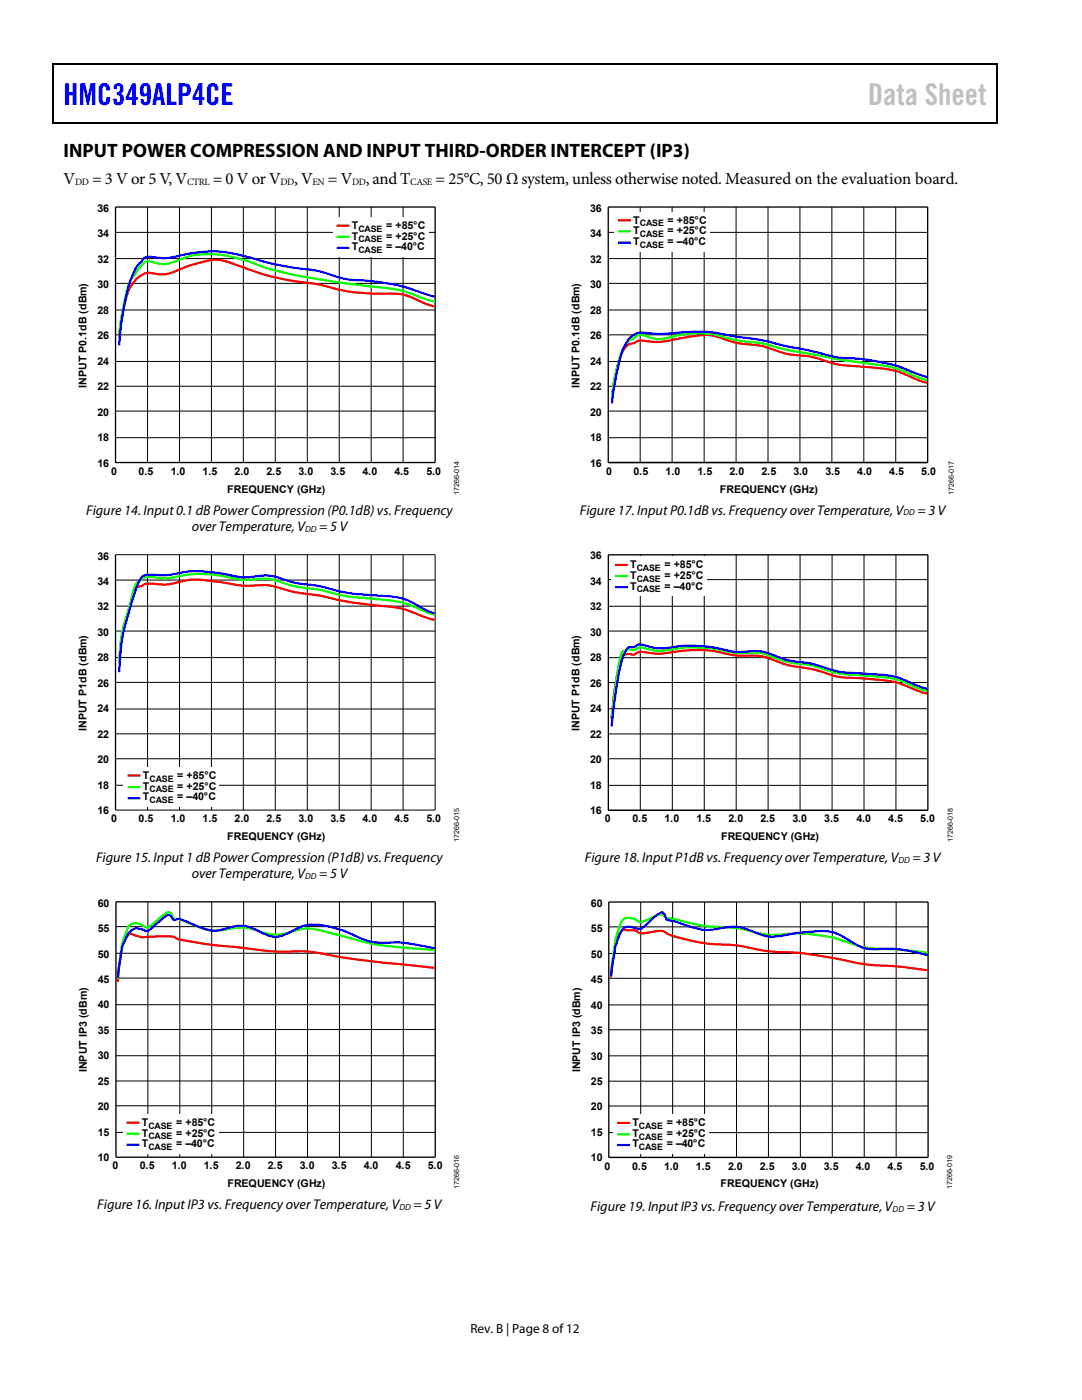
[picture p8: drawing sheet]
<svg xmlns="http://www.w3.org/2000/svg" width="216mm" height="279mm" viewBox="0 0 216 279" stroke-linecap="round" stroke-linejoin="round" font-family="sans-serif">
<path d="M10.5 12.7h.3v1h-.3zM198.8 12.7h.2v1h-.2zM198.8 12.7h.2v.3h-.2zM198.8 24.4h.2v.3h-.2z" fill="#000"/>
<path d="M10.5 12.8h188.3M10.7 13.7v11M198.9 13.7v11M10.5 24.5h188.3" fill="none" stroke="#000" stroke-width=".25"/>
<g fill="none" stroke="#000" stroke-width=".2">
<path d="M23.1 56.6h63.7M23.1 51.6h63.7M23.1 46.4h63.7M29.4 41.3v51M35.8 41.3v51M42.2 41.3v51M48.6 41.3v51M54.9 41.3v51M61.3 41.3v51M67.7 41.3v51M74.1 41.3v51M80.4 41.3v51"/>
<path d="M23.1 77.1h63.7M23.1 72.1h63.7M23.1 66.8h63.7M23.1 61.9h63.7M23.1 92.3h63.7M23.1 87.4h63.7M23.1 82h63.7"/>
</g>
<path d="M23.1 41.3h63.7v51h-63.7z" fill="none" stroke="#000" stroke-width=".27"/>
<path d="M86.7 61.2l-2.4-.8a12.3 12.3 0 0 0-8-1.8 36.6 36.6 0 0 1-12.5-1.8 61 61 0 0 1-13.1-2.6l-1.4-.6a28.3 28.3 0 0 0-5.9-1.7 26.6 26.6 0 0 0-9 2.5 8.9 8.9 0 0 1-5 0 6.8 6.8 0 0 0-4.4 5.6l-.9 4.2-.3 3.3" fill="none" stroke="#f00" stroke-width=".44"/>
<path d="M86.7 60.2l-1.6-.4a28.6 28.6 0 0 0-11.1-2.6l-7.3-1a84.1 84.1 0 0 1-14.5-3.1 25.3 25.3 0 0 0-13.8-2.1l-.7 .1a20.4 20.4 0 0 1-5.1 1.6l-1.7-.3a2.31 2.31 0 0 0-2.2 .1l-.3 .2a12.6 12.6 0 0 0-3.6 7.6l-1 6.4" fill="none" stroke="#07ff00" stroke-width=".44"/>
<path d="M86.7 59.2l-1.6-.4a44.2 44.2 0 0 0-15.5-3l-2.2-.5a27 27 0 0 0-8.7-1.9l-5.8-1.1a33.9 33.9 0 0 0-11.6-2.1l-3.7 .4a16.9 16.9 0 0 1-6.5 .8l-.6-.1a1.79 1.79 0 0 0-2.3 .9 9.5 9.5 0 0 0-2.6 5.1 64.7 64.7 0 0 0-1.8 11.6" fill="none" stroke="#00f" stroke-width=".44"/>
<path d="M66.4 43.4h19.1v7.8h-19.1z" fill="#fff"/>
<path d="M67.2 45h2.5M86.7 123.7l-1.6-.4a25.2 25.2 0 0 0-7.2-2.2 80.4 80.4 0 0 1-14.8-2.4h-.8a32.5 32.5 0 0 1-8-1.7l-1.4-.2a22.9 22.9 0 0 1-8-.5l-1.5-.2a16.9 16.9 0 0 0-8 .1 12.3 12.3 0 0 1-5.5 .2 2.15 2.15 0 0 0-1.7 .6 1.36 1.36 0 0 0-1.4 1 50.2 50.2 0 0 0-2.9 12.7l-.1 1.5" fill="none" stroke="#f00" stroke-width=".44"/>
<path d="M67.2 47.3h2.5M86.7 122.7l-1.6-.5a22.4 22.4 0 0 0-7.2-2.4l-5.5-.5a34.5 34.5 0 0 1-8.6-1.6l-1.5-.2a26.6 26.6 0 0 1-8-1.9l-1.4-.1a19.5 19.5 0 0 1-6.5-.1 24.3 24.3 0 0 0-12.5-.1l-1.4 .1-2-.2a3.4 3.4 0 0 0-3.6 1.7l-1.1 4.2a34.4 34.4 0 0 0-2 11.1" fill="none" stroke="#07ff00" stroke-width=".44"/>
<path d="M67.2 49.5h2.5M86.7 122.4l-1.4-.5a20 20 0 0 0-6.6-2.8l-.8-.1a51.5 51.5 0 0 1-12.7-1.7l-2.1-.4a24.7 24.7 0 0 1-8-1.8 14.4 14.4 0 0 0-5.8 .1l-2.9-.3a25.3 25.3 0 0 0-12.5-.2h-4a2.16 2.16 0 0 0-2.4 1.8l-.2 .5a90.4 90.4 0 0 0-3 11.3l-.5 5.9" fill="none" stroke="#00f" stroke-width=".44"/>
<g fill="none" stroke="#000" stroke-width=".2">
<path d="M23.1 110.7h63.7v51h-63.7M23.1 115.8h63.7M29.4 110.7v51M35.8 110.7v51M42.2 110.7v51M48.6 110.7v51M54.9 110.7v51M61.3 110.7v51M67.7 110.7v51M74.1 110.7v51M80.4 110.7v51M23.1 136.2h63.7"/>
<path d="M23.1 131.2h63.7M23.1 125.9h63.7M23.1 121h63.7M23.1 156.7h63.7M23.1 151.4h63.7M23.1 146.5h63.7M23.1 141.5h63.7"/>
</g>
<path d="M23.1 110.7v51" fill="none" stroke="#000" stroke-width=".27"/>
<path d="M24.7 153.1h19.1v7.9h-19.1z" fill="#fff"/>
<path d="M25.4 154.8h2.6M86.8 193.2l-8.8-.9a151.5 151.5 0 0 1-15.8-2.3l-1.6-.2a58.8 58.8 0 0 1-13.6-.8 66.7 66.7 0 0 1-11.9-1.8 4.4 4.4 0 0 0-2.8-.3h-2.2a5.3 5.3 0 0 1-3.1-.2l-.3-.1a.91 .91 0 0 0-1.5 .5 10.6 10.6 0 0 0-1.3 5l-.4 3.8" fill="none" stroke="#f00" stroke-width=".44"/>
<path d="M25.4 157.1h2.6M86.8 189.6l-.8-.1a68.9 68.9 0 0 1-16-2.2l-3.1-.9a19.7 19.7 0 0 0-6.3-1l-1.6 .3a9.4 9.4 0 0 1-8-.1 10.5 10.5 0 0 0-6.3 0 8.4 8.4 0 0 1-5.9-.9l-2.8-1.2-.8-.1a.64 .64 0 0 1-.8-.6 .79 .79 0 0 0-1-.7l-2.2 1.7a4.1 4.1 0 0 1-2 1.3 3.3 3.3 0 0 0-2.8-.8 3.5 3.5 0 0 0-1.5 2.6 34.1 34.1 0 0 0-1.3 7.4l-.1 1.1" fill="none" stroke="#07ff00" stroke-width=".44"/>
<path d="M25.4 159.3h2.6M86.8 189.3l-1.6-.4a28.6 28.6 0 0 0-9.6-.8 16 16 0 0 1-6.4-2.1 17.8 17.8 0 0 0-7.8-1.4l-1.5 .4-2.1 1.1a5 5 0 0 1-5.6 0 7.4 7.4 0 0 0-7.5-.7 6.3 6.3 0 0 1-5-.4l-2.5-1.1a2.31 2.31 0 0 0-2.5-.3l-.2-.1a.94 .94 0 0 0-1.5-.6l-1.8 1.5a4.7 4.7 0 0 1-2 1.4 4.4 4.4 0 0 0-2.5-.4 4.5 4.5 0 0 0-2 2.8l-.3 .9-.9 6" fill="none" stroke="#00f" stroke-width=".44"/>
<path d="M23.1 180h63.7v50.9h-63.7z" fill="none" stroke="#000" stroke-width=".27"/>
<g fill="none" stroke="#000" stroke-width=".2">
<path d="M29.5 180v50.9M35.9 180v50.9M42.2 180v50.9M48.6 180v50.9M55 180v50.9M61.4 180v50.9M67.7 180v50.9M74.1 180v50.9M80.5 180v50.9M23.1 195.2h63.7M23.1 190.2h63.7M23.1 184.9h63.7"/>
<path d="M23.1 215.7h63.7M23.1 210.7h63.7M23.1 205.5h63.7M23.1 200.5h63.7M23.1 226h63.7M23.1 220.7h63.7"/>
</g>
<path d="M24.5 222.4h19.1v7.9h-19.1z" fill="#fff"/>
<path d="M185 76.4l-1.6-.5a22.3 22.3 0 0 0-7.2-2.3l-4.7-.5a21.9 21.9 0 0 1-8.7-1.7l-1.4-.3a22.5 22.5 0 0 1-8.8-1.9l-1.4-.3a21.4 21.4 0 0 1-8-1.7 15.7 15.7 0 0 0-7.2 .3 17.1 17.1 0 0 1-8.3 .5h-.4l-.8 .5a2.71 2.71 0 0 0-2.5 2.2l-1.2 3.9-.7 4.7M25.3 224h2.5" fill="none" stroke="#f00" stroke-width=".44"/>
<path d="M185 75.8l-1.6-.4a25.6 25.6 0 0 0-7.2-2.5l-.8-.1a201.1 201.1 0 0 1-16.9-2.7l-2.9-.6a27.4 27.4 0 0 0-8-1.5l-1.5-.3a20.3 20.3 0 0 0-13.2-.2 7.8 7.8 0 0 1-4.7-.6 1.36 1.36 0 0 0-1.7 .6 4 4 0 0 0-2.5 2.9l-1.2 4.3-.7 4.7M25.3 226.3h2.5" fill="none" stroke="#07ff00" stroke-width=".44"/>
<path d="M185 75.2l-1.6-.4a38.9 38.9 0 0 0-15.5-3.4l-2.2-.4-4.3-1.1-3.6-.6a65.8 65.8 0 0 0-11.7-2.2 34.5 34.5 0 0 0-13.2-.5l-1.3 .1-2.2-.2a4 4 0 0 0-4.8 2.6 51.1 51.1 0 0 0-2.5 11.4M25.3 228.5h2.5" fill="none" stroke="#00f" stroke-width=".44"/>
<path d="M121.4 41.3h63.7v51h-63.7z" fill="none" stroke="#000" stroke-width=".27"/>
<g fill="none" stroke="#000" stroke-width=".2">
<path d="M121.4 56.6h63.7M121.4 51.6h63.7M121.4 46.4h63.7M127.7 41.3v51M134.1 41.3v51M140.5 41.3v51M146.9 41.3v51M153.2 41.3v51M159.6 41.3v51M166 41.3v51M172.4 41.3v51M178.7 41.3v51"/>
<path d="M121.4 77.1h63.7M121.4 72.1h63.7M121.4 66.8h63.7M121.4 61.9h63.7M121.4 87.4h63.7M121.4 82h63.7"/>
</g>
<path d="M122.5 42.3h19.1v7.9h-19.1z" fill="#fff"/>
<path d="M123.3 44h2.6M185 138.4l-1.6-.4a22.2 22.2 0 0 0-7.2-2.2l-4.7-.5a18.4 18.4 0 0 1-7.9-1.4l-2.2-.5a23.8 23.8 0 0 1-8-2 15.4 15.4 0 0 0-5.8-.5l-1.5-.2a26.9 26.9 0 0 0-13.2-.4 21 21 0 0 1-5.1-.2l-.8 .2a1.12 1.12 0 0 1-1.5 .2h-.3a1.26 1.26 0 0 0-1.4 1.1l-1 4.8-.8 6.9" fill="none" stroke="#f00" stroke-width=".44"/>
<path d="M123.3 46.2h2.6M185 137.9l-1.6-.5a20.8 20.8 0 0 0-7.2-2.3l-4.7-.4a22 22 0 0 1-8.6-1.6l-1.5-.4a23.9 23.9 0 0 1-8.7-2.1l-1.5-.3a24.6 24.6 0 0 1-8.7-.8l-1.5-.2a25.9 25.9 0 0 0-8.8 .6h-1.4l-2-.5a2.02 2.02 0 0 0-2.3 .4 2.71 2.71 0 0 0-2.4 .3 63.1 63.1 0 0 0-1.7 10l-.4 3.5" fill="none" stroke="#07ff00" stroke-width=".44"/>
<path d="M123.3 48.4h2.6M185 137.5l-1.6-.5a21.1 21.1 0 0 0-7.2-2.3l-4.7-.3a20.9 20.9 0 0 1-8.6-1.7l-1.5-.3a21 21 0 0 1-8-2 13.3 13.3 0 0 0-5.8-.3l-1.5-.1a30.2 30.2 0 0 0-13.9-.6l-1.4-.1-2-.5a1.84 1.84 0 0 0-2.3 .3l-.2 .1a1.09 1.09 0 0 0-1.5 .8 35.6 35.6 0 0 0-2.2 10l-.6 5" fill="none" stroke="#00f" stroke-width=".44"/>
<g fill="none" stroke="#000" stroke-width=".2">
<path d="M121.4 115.7h63.7M127.8 110.7v51M134.2 110.7v51M140.5 110.7v51M146.9 110.7v51M153.3 110.7v51M159.6 110.7v51M166 110.7v51M172.4 110.7v51M178.8 110.7v51M121.4 136.2h63.7M121.4 131.3h63.7"/>
<path d="M121.4 125.9h63.7M121.4 121h63.7M121.4 156.7h63.7M121.4 151.4h63.7M121.4 146.5h63.7M121.4 141.4h63.7M121.4 161.7h63.7"/>
</g>
<path d="M121.4 110.7h63.7v51h-63.7z" fill="none" stroke="#000" stroke-width=".27"/>
<path d="M121.9 111.1h19.2v7.9h-19.2z" fill="#fff"/>
<path d="M122.7 112.8h2.6M185.1 193.6l-6.3-.8a52 52 0 0 1-12.7-1.6l-3.2-.6a73.8 73.8 0 0 0-9.5-.8l-2.4-.3a31.5 31.5 0 0 0-8.7-1.1 34.3 34.3 0 0 1-9.2-2.1l-.3-.2a2.08 2.08 0 0 0-2.2-.2l-1.4 .3a2.07 2.07 0 0 1-2.4-.5l-1.7-.1a1.42 1.42 0 0 0-1.7 1 6.9 6.9 0 0 0-.9 3.4l-.6 5.1" fill="none" stroke="#f00" stroke-width=".44"/>
<path d="M122.7 115h2.6M185.1 190.2l-2.4-.4-4.7-.4a22.7 22.7 0 0 1-10.3-1.9 30.9 30.9 0 0 0-12.7-.9 20 20 0 0 1-6.4-1.1l-2.3-.3a40.9 40.9 0 0 1-12.3-1.9h-.4a.88 .88 0 0 1-1.1-.6 1.5 1.5 0 0 0-1.7 .1l-1.8 .8a1.49 1.49 0 0 1-2 0 3 3 0 0 0-2.5-.3 11.7 11.7 0 0 0-1.8 5l-.8 6.2" fill="none" stroke="#07ff00" stroke-width=".44"/>
<path d="M122.7 117.2h2.6M185.1 190.6l-.8-.2a27.2 27.2 0 0 0-10.3-1 9 9 0 0 1-5.1-2.1 9.6 9.6 0 0 0-7.6-1.3l-2.3 .2a17.3 17.3 0 0 1-6.4 .6l-1.6-.6a10 10 0 0 0-7.9-.8 11.3 11.3 0 0 1-6.7-.9l-2.8-.8a.7 .7 0 0 1-.8-.7 .81 .81 0 0 0-1-.9l-1 .7-1.2 1.1a4.9 4.9 0 0 1-2 1.5h-.3a4 4 0 0 0-2.8-.2 11.1 11.1 0 0 0-1.9 5.2l-.7 4.4" fill="none" stroke="#00f" stroke-width=".44"/>
<g fill="none" stroke="#000" stroke-width=".2">
<path d="M121.5 195.2h63.7M121.5 190.3h63.7M121.5 185h63.7M127.8 180v51M134.2 180v51M140.6 180v51M147 180v51M153.3 180v51M159.7 180v51M166.1 180v51M172.4 180v51M178.8 180v51"/>
<path d="M121.5 215.8h63.7M121.5 210.7h63.7M121.5 205.5h63.7M121.5 200.6h63.7M121.5 231h63.7M121.5 226h63.7M121.5 220.7h63.7"/>
</g>
<path d="M121.5 180h63.7v51h-63.7z" fill="none" stroke="#000" stroke-width=".27"/>
<path d="M122.4 222.4h19.1v7.9h-19.1z" fill="#fff"/>
<path d="M123.1 224.1h2.6" fill="none" stroke="#f00" stroke-width=".44"/>
<path d="M123.1 226.4h2.6" fill="none" stroke="#07ff00" stroke-width=".44"/>
<path d="M123.1 228.5h2.6" fill="none" stroke="#00f" stroke-width=".44"/>
<text font-size="6" fill="#00f" x="12.7" y="21">HMC349ALP4CE</text>
<text font-size="6" fill="#c0c0c0" x="173.2" y="21">Data Sheet</text>
<text font-size="3.9" x="12.7" y="31.3">INPUT POWER COMPRESSION AND INPUT THIRD-ORDER INTERCEPT (IP3)</text>
<g font-size="3.3">
<text x="12.7" y="36.8">V</text>
<text x="18.4" y="36.8">= 3 V or 5 V, V</text>
<text x="42.5" y="36.8">= 0 V or V</text>
<text x="58.7" y="36.8">, V</text>
<text x="65.4" y="36.8">= V</text>
<text x="73" y="36.8">, and T</text>
<text x="86.9" y="36.8">= 25°C, 50 Ω system, unless otherwise noted. Measured on the evaluation board.</text>
</g>
<g font-size="2.8">
<text x="17.2" y="102.8">Figure 14. Input 0.1 dB Power Compression (P0.1dB) vs. Frequency</text>
<text x="38.2" y="106">over Temperature, V</text>
<text x="63.7" y="106">= 5 V</text>
<text x="115.7" y="102.7">Figure 17. Input P0.1dB vs. Frequency over Temperature, V</text>
<text x="183.1" y="102.7">= 3 V</text>
<text x="19.2" y="172.1">Figure 15. Input 1 dB Power Compression (P1dB) vs. Frequency</text>
<text x="116.7" y="172">Figure 18. Input P1dB vs. Frequency over Temperature, V</text>
<text x="182.1" y="172">= 3 V</text>
<text x="38.2" y="175.2">over Temperature, V</text>
<text x="63.7" y="175.2">= 5 V</text>
<text x="19.4" y="241.3">Figure 16. Input IP3 vs. Frequency over Temperature, V</text>
<text x="82.5" y="241.3">= 5 V</text>
<text x="117.8" y="241.7">Figure 19. Input IP3 vs. Frequency over Temperature, V</text>
<text x="180.9" y="241.7">= 3 V</text>
</g>
<text font-size="2.6" x="93.9" y="266">Rev. B | Page 8 of 12</text>
<g font-size="2.1">
<text x="19.5" y="47.4">34</text>
<text x="19.5" y="42.3">36</text>
<text x="70.2" y="45.7">T</text>
<text x="70.2" y="47.8">T</text>
<text x="77.1" y="45.7">= +85°C</text>
<text x="77.1" y="47.8">= +25°C</text>
<text x="117.8" y="47.4">34</text>
<text x="117.8" y="42.3">36</text>
<text x="126.4" y="44.6">T</text>
<text x="126.4" y="46.8">T</text>
<text x="133.2" y="44.6">= +85°C</text>
<text x="133.2" y="46.8">= +25°C</text>
<text x="19.5" y="52.5">32</text>
<text x="70.2" y="49.9">T</text>
<text x="77.1" y="49.9">= –40°C</text>
<text x="117.8" y="52.5">32</text>
<text x="126.4" y="48.9">T</text>
<text x="133.2" y="48.9">= –40°C</text>
<text x="19.5" y="57.5">30</text>
<text x="117.8" y="57.5">30</text>
<text x="19.5" y="62.6">28</text>
<text x="117.8" y="62.6">28</text>
<text x="19.5" y="67.7">26</text>
<text x="117.8" y="67.7">26</text>
<text x="17.3" y="77.4" transform="rotate(-90 17.3 77.4)">INPUT P0.1dB (dBm)</text>
<text x="19.5" y="77.9">22</text>
<text x="19.5" y="72.8">24</text>
<text x="115.6" y="77.4" transform="rotate(-90 115.6 77.4)">INPUT P0.1dB (dBm)</text>
<text x="117.8" y="77.9">22</text>
<text x="117.8" y="72.8">24</text>
<text x="19.5" y="83">20</text>
<text x="117.8" y="83">20</text>
<text x="19.5" y="88.1">18</text>
<text x="117.8" y="88.1">18</text>
<text x="19.5" y="93.1">16</text>
<text x="22.2" y="94.8">0</text>
<text x="27.7" y="94.8">0.5</text>
<text x="34.1" y="94.8">1.0</text>
<text x="40.4" y="94.8">1.5</text>
<text x="46.8" y="94.8">2.0</text>
<text x="53.2" y="94.8">2.5</text>
<text x="59.6" y="94.8">3.0</text>
<text x="66" y="94.8">3.5</text>
<text x="72.3" y="94.8">4.0</text>
<text x="78.7" y="94.8">4.5</text>
<text x="85.1" y="94.8">5.0</text>
<text x="117.8" y="93.1">16</text>
<text x="120.9" y="94.8">0</text>
<text x="126.4" y="94.8">0.5</text>
<text x="132.8" y="94.8">1.0</text>
<text x="139.2" y="94.8">1.5</text>
<text x="145.6" y="94.8">2.0</text>
<text x="151.9" y="94.8">2.5</text>
<text x="158.3" y="94.8">3.0</text>
<text x="164.7" y="94.8">3.5</text>
<text x="171.1" y="94.8">4.0</text>
<text x="177.4" y="94.8">4.5</text>
<text x="183.8" y="94.8">5.0</text>
<text x="45.3" y="98.3">FREQUENCY (GHz)</text>
<text x="143.6" y="98.3">FREQUENCY (GHz)</text>
<text x="19.5" y="111.7">36</text>
<text x="117.8" y="111.7">36</text>
<text x="125.8" y="113.4">T</text>
<text x="132.6" y="113.4">= +85°C</text>
<text x="19.5" y="116.7">34</text>
<text x="117.8" y="116.7">34</text>
<text x="125.8" y="115.5">T</text>
<text x="125.8" y="117.7">T</text>
<text x="132.6" y="115.5">= +25°C</text>
<text x="132.6" y="117.7">= –40°C</text>
<text x="19.5" y="121.8">32</text>
<text x="117.8" y="121.8">32</text>
<text x="19.5" y="126.9">30</text>
<text x="117.8" y="132">28</text>
<text x="117.8" y="126.9">30</text>
<text x="19.5" y="137.1">26</text>
<text x="19.5" y="132">28</text>
<text x="117.8" y="137.1">26</text>
<text x="19.5" y="142.2">24</text>
<text x="117.8" y="142.2">24</text>
<text x="17.3" y="145.9" transform="rotate(-90 17.3 145.9)">INPUT P1dB (dBm)</text>
<text x="19.5" y="147.3">22</text>
<text x="115.6" y="145.8" transform="rotate(-90 115.6 145.8)">INPUT P1dB (dBm)</text>
<text x="117.8" y="147.3">22</text>
<text x="19.5" y="152.3">20</text>
<text x="28.5" y="155.5">T</text>
<text x="35.4" y="155.5">= +85°C</text>
<text x="117.8" y="152.3">20</text>
<text x="19.5" y="157.4">18</text>
<text x="28.5" y="157.6">T</text>
<text x="28.5" y="159.7">T</text>
<text x="35.4" y="157.6">= +25°C</text>
<text x="35.4" y="159.7">= –40°C</text>
<text x="117.8" y="157.4">18</text>
<text x="19.5" y="162.5">16</text>
<text x="22.2" y="164.1">0</text>
<text x="27.7" y="164.1">0.5</text>
<text x="34.1" y="164.1">1.0</text>
<text x="40.4" y="164.1">1.5</text>
<text x="45.3" y="167.7">FREQUENCY (GHz)</text>
<text x="46.8" y="164.1">2.0</text>
<text x="53.2" y="164.1">2.5</text>
<text x="59.6" y="164.1">3.0</text>
<text x="66" y="164.1">3.5</text>
<text x="72.3" y="164.1">4.0</text>
<text x="78.7" y="164.1">4.5</text>
<text x="85.1" y="164.1">5.0</text>
<text x="117.8" y="162.5">16</text>
<text x="120.7" y="164.1">0</text>
<text x="126.2" y="164.1">0.5</text>
<text x="132.6" y="164.1">1.0</text>
<text x="139" y="164.1">1.5</text>
<text x="143.9" y="167.7">FREQUENCY (GHz)</text>
<text x="145.4" y="164.1">2.0</text>
<text x="151.7" y="164.1">2.5</text>
<text x="158.1" y="164.1">3.0</text>
<text x="164.5" y="164.1">3.5</text>
<text x="170.9" y="164.1">4.0</text>
<text x="177.2" y="164.1">4.5</text>
<text x="183.6" y="164.1">5.0</text>
<text x="19.5" y="180.9">60</text>
<text x="117.9" y="180.9">60</text>
<text x="19.5" y="191.1">50</text>
<text x="19.5" y="186">55</text>
<text x="117.9" y="191.1">50</text>
<text x="117.9" y="186">55</text>
<text x="19.5" y="196.2">45</text>
<text x="117.9" y="196.2">45</text>
<text x="19.5" y="201.3">40</text>
<text x="117.9" y="201.3">40</text>
<text x="19.5" y="206.4">35</text>
<text x="117.9" y="206.4">35</text>
<text x="17.4" y="214" transform="rotate(-90 17.4 214)">INPUT IP3 (dBm)</text>
<text x="19.5" y="211.4">30</text>
<text x="115.8" y="214" transform="rotate(-90 115.8 214)">INPUT IP3 (dBm)</text>
<text x="117.9" y="211.5">30</text>
<text x="19.5" y="221.6">20</text>
<text x="19.5" y="216.5">25</text>
<text x="117.9" y="221.6">20</text>
<text x="117.9" y="216.5">25</text>
<text x="19.5" y="226.7">15</text>
<text x="28.3" y="224.7">T</text>
<text x="28.3" y="226.8">T</text>
<text x="35.1" y="224.7">= +85°C</text>
<text x="35.1" y="226.8">= +25°C</text>
<text x="117.9" y="226.7">15</text>
<text x="126.2" y="224.8">T</text>
<text x="126.2" y="226.9">T</text>
<text x="133" y="224.8">= +85°C</text>
<text x="133" y="226.9">= +25°C</text>
<text x="19.5" y="231.8">10</text>
<text x="22.4" y="233.4">0</text>
<text x="27.9" y="233.4">0.5</text>
<text x="28.3" y="229">T</text>
<text x="34.3" y="233.4">1.0</text>
<text x="35.1" y="229">= –40°C</text>
<text x="40.7" y="233.4">1.5</text>
<text x="47.1" y="233.4">2.0</text>
<text x="53.4" y="233.4">2.5</text>
<text x="59.8" y="233.4">3.0</text>
<text x="66.2" y="233.4">3.5</text>
<text x="72.6" y="233.4">4.0</text>
<text x="79" y="233.4">4.5</text>
<text x="85.4" y="233.4">5.0</text>
<text x="117.9" y="231.8">10</text>
<text x="120.6" y="233.4">0</text>
<text x="126.1" y="233.4">0.5</text>
<text x="126.2" y="229">T</text>
<text x="132.5" y="233.4">1.0</text>
<text x="133" y="229">= –40°C</text>
<text x="138.9" y="233.4">1.5</text>
<text x="145.3" y="233.4">2.0</text>
<text x="151.6" y="233.4">2.5</text>
<text x="158" y="233.4">3.0</text>
<text x="164.4" y="233.4">3.5</text>
<text x="170.7" y="233.4">4.0</text>
<text x="177.1" y="233.4">4.5</text>
<text x="183.5" y="233.4">5.0</text>
<text x="45.4" y="236.9">FREQUENCY (GHz)</text>
<text x="143.8" y="237">FREQUENCY (GHz)</text>
</g>
<g font-size="1.9">
<text x="15" y="37">DD</text>
<text x="37.3" y="37">CTRL</text>
<text x="56" y="37">DD</text>
<text x="62.3" y="37">EN</text>
<text x="70.3" y="37">DD</text>
<text x="81.9" y="37">CASE</text>
</g>
<g font-size="1.8">
<text x="71.5" y="46.2">CASE</text>
<text x="127.7" y="45.2">CASE</text>
<text x="127.7" y="47.3">CASE</text>
<text x="71.5" y="48.3">CASE</text>
<text x="71.5" y="50.5">CASE</text>
<text x="127.7" y="49.4">CASE</text>
<text x="60.9" y="106.1">DD</text>
<text x="180.3" y="102.9">DD</text>
<text x="127" y="113.9">CASE</text>
<text x="127" y="116.1">CASE</text>
<text x="127" y="118.2">CASE</text>
<text x="29.8" y="156">CASE</text>
<text x="29.8" y="158.1">CASE</text>
<text x="29.8" y="160.3">CASE</text>
<text x="179.3" y="172.1">DD</text>
<text x="60.9" y="175.4">DD</text>
<text x="29.6" y="225.3">CASE</text>
<text x="29.6" y="227.4">CASE</text>
<text x="127.5" y="225.3">CASE</text>
<text x="127.5" y="227.4">CASE</text>
<text x="29.6" y="229.5">CASE</text>
<text x="127.5" y="229.5">CASE</text>
<text x="79.7" y="241.5">DD</text>
<text x="178.1" y="241.9">DD</text>
</g>
<g font-size="1.4">
<text x="91.6" y="98.7" transform="rotate(-90 91.6 98.7)">17266-014</text>
<text x="190.4" y="98.7" transform="rotate(-90 190.4 98.7)">17266-017</text>
<text x="91.6" y="168.1" transform="rotate(-90 91.6 168.1)">17266-015</text>
<text x="190.1" y="168.1" transform="rotate(-90 190.1 168.1)">17266-018</text>
<text x="91.6" y="237.3" transform="rotate(-90 91.6 237.3)">17266-016</text>
<text x="190" y="237.4" transform="rotate(-90 190 237.4)">17266-019</text>
</g>
</svg>
